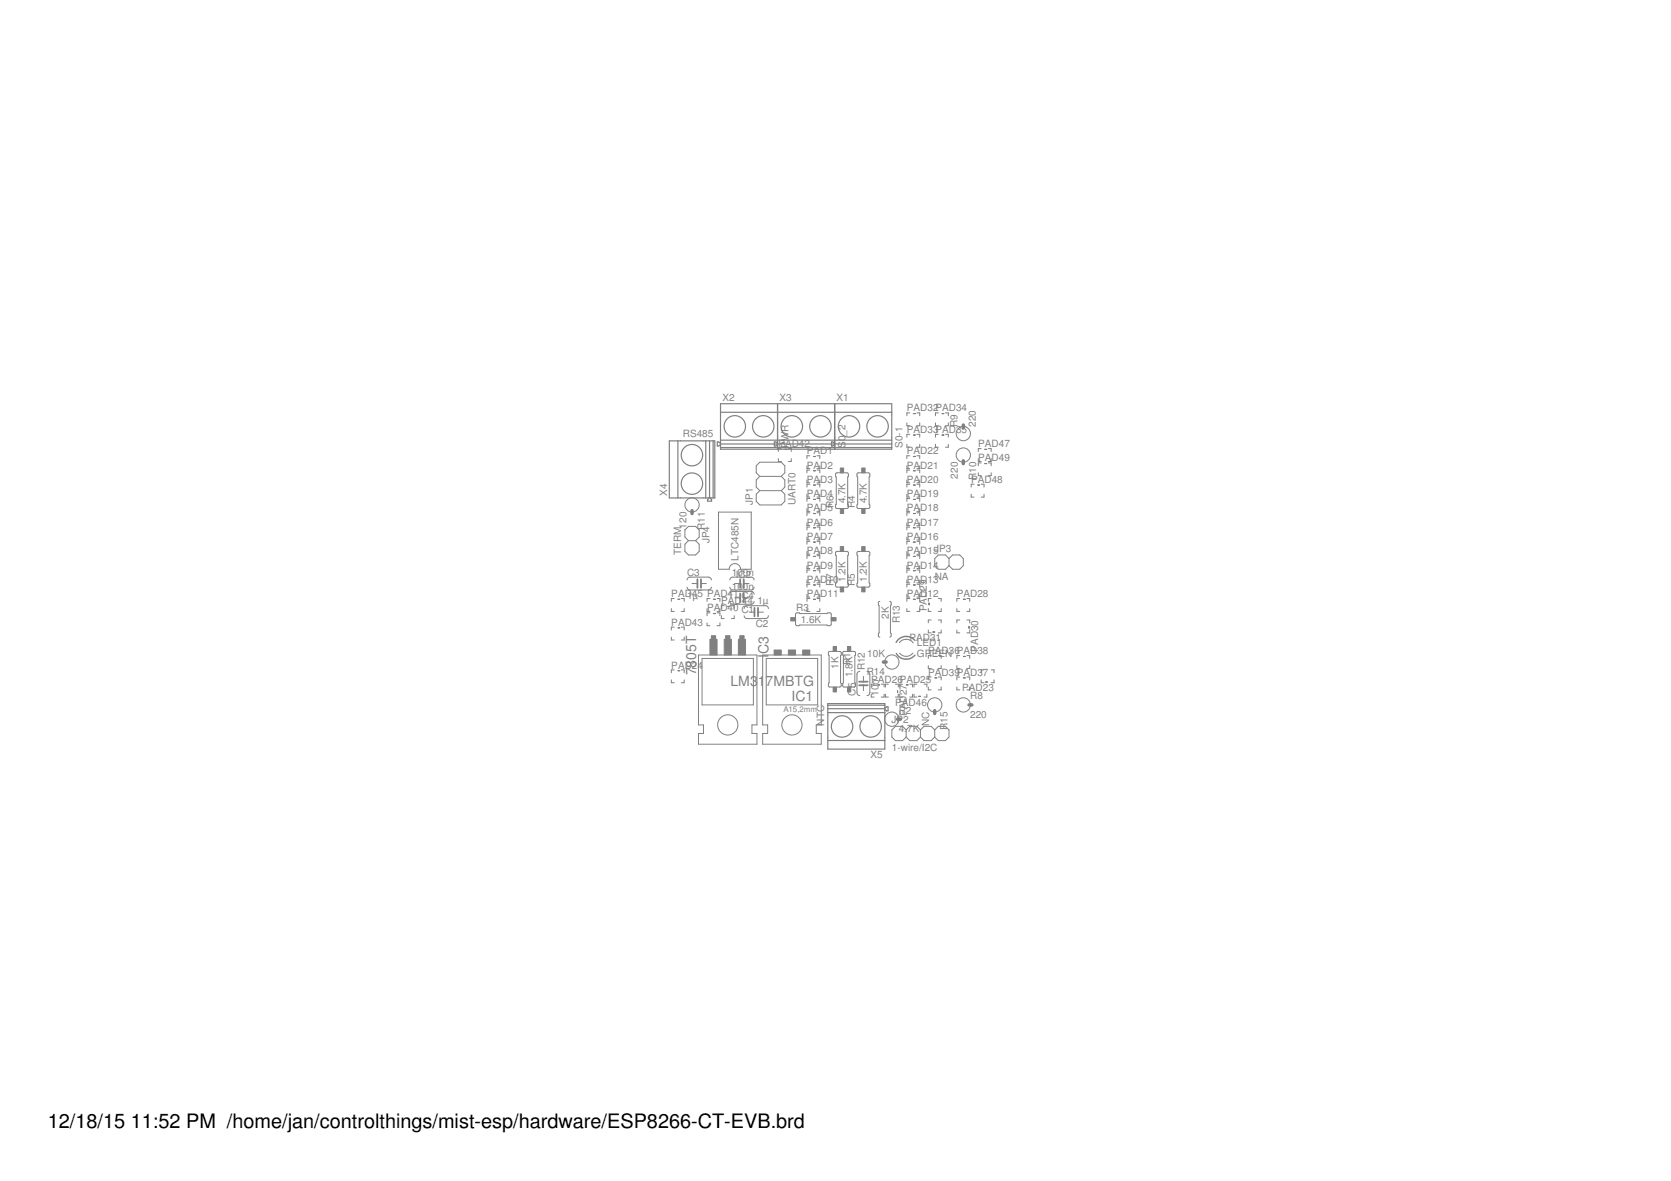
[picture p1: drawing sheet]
<svg xmlns="http://www.w3.org/2000/svg" width="297mm" height="210mm" viewBox="0 0 297 210" stroke-linecap="round" stroke-linejoin="round" font-family="sans-serif">
<g fill="none" stroke="#808080" stroke-width=".18">
<path d="M138.9 79.7h-.5v.5M140.1 79.7h.6v.5M161.2 75.2v.5h.5M161.2 79v.5h.5M161.7 73.4h-.5v.5M161.7 77.2h-.5v.5M163 73.4h.5v.5M163 77.2h.5v.5M163.5 75.2v.5h-.5M163.5 79v.5h-.5M166.3 75.2v.5h.5M166.3 79v.5h.5"/>
<path d="M166.8 73.4h-.5v.5M166.8 77.2h-.5v.5M168.1 73.4h.5v.5M168.1 77.2h.5v.5M168.6 75.2v.5h-.5M168.6 79v.5h-.5M174.4 79.7h-.5v.5M175.7 79.7h.5v.5M122.4 96.1l-.6 .6v1.3l.6 .6h1.3l.6-.6v-1.3l-.6-.6M122.4 96.1l-.6-.6v-1.3l.6-.6h1.3l.6 .6v1.3l-.6 .6M122.4 96.1h1.3M127.7 91h5.8v10.2h-1.9a1.01 1.01 0 0 0-1-1 1.01 1.01 0 0 0-1 1h-1.9z"/>
<path d="M135.1 87.2l-.7 .6v1.3l.7 .6h3.8l.6-.6v-1.3l-.6-.6M135.1 84.7l-.7-.7v-1.2l.7-.7h3.8l.6 .7v1.2l-.6 .7M135.1 84.7l-.7 .6v1.3l.7 .6M135.1 87.2h3.8M135.1 84.7h3.8M138.4 81.5v.5h.5M138.9 84.7l.6 .6v1.3l-.6 .6M140.7 81.5v.5h-.6M143.4 82.8v.5h.6M143.4 85.3v.5h.6M143.4 87.8v.5h.6M143.4 90.4v.5h.6"/>
<path d="M143.4 92.9v.5h.6M143.4 95.5v.5h.6M143.4 98v.5h.6M144 81h-.6v.5M144 83.5h-.6v.5M144 86.1h-.6v.5M144 88.6h-.6v.5M144 91.1h-.6v.6M144 93.7h-.6v.5M144 96.2h-.6v.5M144 98.8h-.6v.5M145.2 81h.5v.5"/>
<path d="M145.2 83.5h.5v.5M145.2 86.1h.5v.5M145.2 88.6h.5v.5M145.2 91.1h.5v.6M145.2 93.7h.5v.5M145.2 96.2h.5v.5M145.2 98.8h.5v.5M145.7 82.8v.5h-.5M145.7 85.3v.5h-.5M145.7 87.8v.5h-.5M145.7 90.4v.5h-.5M145.7 92.9v.5h-.5"/>
<path d="M145.7 95.5v.5h-.5M145.7 98v.5h-.5M148.6 84.1l2-.1 .2 .2v.5l-.1 .1v4.8l.1 .1v.4l-.2 .3h-1.8l-.3-.2v-.5l.2-.1zM148.6 98.1l2-.1 .2 .1v.5l-.1 .2v4.8l.1 .1v.4l-.2 .2-1.8 .1-.3-.2v-.5l.2-.1zM152.4 84.1l2-.1 .2 .2v.5l-.1 .1v4.8l.1 .1v.4l-.1 .3h-1.9l-.2-.2-.1-.5 .2-.1zM152.4 98.1l2-.1 .2 .1v.5l-.1 .2v4.8l.1 .1v.4l-.1 .2-1.9 .1-.2-.2-.1-.5 .2-.1zM161.2 82.8v.5h.5M161.2 85.3v.5h.5M161.2 87.8v.5h.5M161.2 90.4v.5h.5M161.2 92.9v.5h.5M161.2 95.5v.5h.5"/>
<path d="M161.2 98v.5h.5M161.7 81h-.5v.5M161.7 83.5h-.5v.5M161.7 86.1h-.5v.5M161.7 88.6h-.5v.5M161.7 91.1h-.5v.6M161.7 93.7h-.5v.5M161.7 96.2h-.5v.5M161.7 98.8h-.5v.5M163 81h.5v.5M163 83.5h.5v.5M163 86.1h.5v.5"/>
<path d="M163 88.6h.5v.5M163 91.1h.5v.6M163 93.7h.5v.5M163 96.2h.5v.5M163 98.8h.5v.5M163.5 82.8v.5h-.5M163.5 85.3v.5h-.5M163.5 87.8v.5h-.5M163.5 90.4v.5h-.5M163.5 92.9v.5h-.5M163.5 95.5v.5h-.5M163.5 98v.5h-.5"/>
<path d="M168.7 99.3l-.6-.7h-1.3l-.6 .7v1.2l.6 .7h1.3l.6-.7M168.7 99.3l.6-.7h1.3l.6 .7v1.2l-.6 .7h-1.3l-.6-.7M168.7 99.3v1.2M172.6 87.8v.5h.5M173.1 86.1h-.5v.5M173.9 81.5v.5h.5M173.9 84v.5h.5M174.4 86.1h.5v.5M174.4 82.3h-.5v.5M174.9 87.8v.5h-.5M175.7 82.3h.5v.5M176.2 81.5v.5h-.5"/>
<path d="M176.2 84v.5h-.5M119.3 108.2v.5h.5M119.3 113.2v.5h.5M119.8 106.4h-.5v.5M119.8 119.1h-.5v.5M119.8 111.5h-.5v.5M121.1 106.4h.5v.5M121.1 119.1h.5v.5M121.1 111.5h.5v.5M121.6 108.2v.5h-.5M121.6 113.2v.5h-.5M122.1 103.1l.1-.3 .4-.2h3.3l.3 .1 .2 .4"/>
<path d="M122.1 104.4l.1 .2 .4 .3h3.3l.3-.1 .2-.4M123 103.7h1M124.2 116.4h10.4v12.4h-.9v1.6h.9v1.9h-10.4v-1.9h.9v-1.6h-.9zM124.6 103.7h1M124.8 117h9.1v8.3h-9.1zM125.7 108.2v.5h.5M125.7 110.7v.5h.5M126.2 106.4h-.5v.5M126.2 108.9h-.5v.5M127.5 106.4h.5v.5M127.5 108.9h.5v.5M128 108.2v.5h-.5"/>
<path d="M128 110.7v.5h-.5M128.2 109.4v.5h.5M128.7 107.7h-.5v.5M129.8 106.9l.1 .4 .4 .1h3.4l.3-.2v-.3M129.8 105.6l.1-.4 .4-.1h3.4l.3 .2v.3M129.8 104.4l.1 .4 .4 .1 3.4-.1 .3-.2v-.2M129.8 103.1l.1-.4 .4-.1h3.4l.3 .2v.3M130 107.7h.5v.5M130.5 109.4v.5h-.5M130.6 106.3h1M130.6 103.7h1M132.2 106.3h1"/>
<path d="M132.2 103.7h1M132.3 109.4l.2 .4 .3 .1h3.4l.3-.2 .1-.3M132.3 108.2l.2-.5h.3h3.4l.3 .2 .1 .3M133.2 108.8h.9M134.7 108.8h1M135.6 116.4h10.4v12.4h-.9v1.6h.9v1.9h-10.4v-1.9h.9v-1.6h-.9zM136.2 117h9.2v8.3h-9.2zM141.5 109l5.5 .1 .1-.2h.5l.2 .3-.1 1.8-.2 .2h-.4l-.1-.1h-4.8l-.2 .1h-.4l-.2-.2zM143.4 100.5v.5h.6M143.4 103.1v.5h.6M143.4 105.6v.5h.6M143.4 108.2v.5h.6"/>
<path d="M144 101.3h-.6v.5M144 103.8h-.6v.6M144 106.4h-.6v.5M145.2 101.3h.5v.5M145.2 103.8h.5v.6M145.2 106.4h.5v.5M145.7 100.5v.5h-.5M145.7 103.1v.5h-.5M145.7 105.6v.5h-.5M145.7 108.2v.5h-.5M147.3 115.8h2.1l.1 .1v.5l-.1 .1v4.8l.1 .2v.4l-.1 .2h-1.9l-.2-.1v-.5l.1-.2zM149.9 115.8h2l.2 .1v.5l-.1 .1v4.8l.1 .2v.4l-.2 .2h-1.8l-.3-.1v-.5l.1-.2z"/>
<path d="M152.8 119.3l-.4 .2-.1 .3 .1 3.5 .1 .2 .3 .1M154.1 119.3l.4 .2 .1 .3v3.3l-.2 .4-.3 .1M156.4 106.9l-.3 .1v.5l.2 .2v4.8l-.2 .1v.5l.3 .1M158.2 106.9l.2 .1v.5l-.1 .2v4.8l.1 .1v.5l-.2 .1M159.9 114.2a1.54 1.54 0 0 1 2.4 .1M159.9 116.1a1.54 1.54 0 0 0 2.4 0M161.2 105.6v.5h.5M161.2 108.2v.5h.5M161.2 100.5v.5h.5M161.2 103.1v.5h.5M161.7 103.8h-.5v.6M161.7 106.4h-.5v.5"/>
<path d="M161.7 101.3h-.5v.5M163 103.8h.5v.6M163 106.4h.5v.5M163 101.3h.5v.5M163.5 105.6v.5h-.5M163.5 108.2v.5h-.5M163.5 100.5v.5h-.5M163.5 103.1v.5h-.5M165 108.2v.5h.5M165 112v.5h.5M165 118.3v.5h.5M165.5 106.4h-.5v.5"/>
<path d="M165.5 110.2h-.5v.5M165.5 116.5h-.5v.5M166.8 106.4h.5v.5M166.8 110.2h.5v.5M166.8 116.5h.5v.5M167.3 108.2v.5h-.5M167.3 112v.5h-.5M167.3 118.3v.5h-.5M170.1 108.2v.5h.5M170.1 112v.5h.5M170.1 118.3v.5h.5M170.6 106.4h-.5v.5"/>
<path d="M170.6 110.2h-.5v.5M170.6 116.5h-.5v.5M171.9 106.4h.5v.5M171.9 110.2h.5v.5M171.9 116.5h.5v.5M172.4 108.2v.5h-.5M172.4 112v.5h-.5M172.4 118.3v.5h-.5M174.9 119.1h-.5v.5M176.2 119.1h.5v.5M119.3 120.8v.5h.5M121.6 120.8v.5h-.5"/>
<path d="M153.5 120.2v1M153.5 121.8v.9M154.9 123.4v.5h.5M155.4 121.6h-.5v.5M156.7 121.6h.5v.5M157.2 123.4v.5h-.5M157.4 123.4v.5h.5M157.9 121.6h-.5v.5M159.2 121.6h.5v.5M159.7 123.4v.5h-.5M159.9 123.4v.5h.5M160.4 121.6h-.5v.5"/>
<path d="M161.1 129.7l-.7-.6h-1.2l-.7 .6v1.3l.7 .6h1.2l.7-.6M161.1 129.7l.6-.6h1.3l.6 .6M161.1 131l.6 .6h1.3l.6-.6M161.1 129.7v1.3M161.7 121.6h.5v.5M162.2 123.4v.5h-.5M162.5 123.4v.5h.5M163 121.6h-.5v.5M163.6 129.7l.7-.6h1.2l.7 .6M163.6 131l.7 .6h1.2l.7-.6M163.6 129.7v1.3M164.3 121.6h.5v.5"/>
<path d="M164.8 123.4v.5h-.5M165 122.1v.5h.5M165.5 120.3h-.5v.5M166.2 129.7l.6-.6h1.3l.6 .6v1.3l-.6 .6h-1.3l-.6-.6M166.2 129.7v1.3M166.8 120.3h.5v.5M167.3 122.1v.5h-.5M170.1 122.1v.5h.5M170.6 120.3h-.5v.5M171.9 120.3h.5v.5M172.4 122.1v.5h-.5M174.4 120.8v.5h.5"/>
<path d="M176.7 120.8v.5h-.5"/>
<circle cx="171.2" cy="77.1" r="1.27"/>
<circle cx="123" cy="89.7" r="1.27"/>
<circle cx="171.2" cy="80.9" r="1.27"/>
<circle cx="158.5" cy="117.7" r="1.27"/>
<circle cx="129.4" cy="128.8" r="1.8"/>
<circle cx="140.8" cy="128.8" r="1.8"/>
<circle cx="158.5" cy="127.8" r="1.27"/>
<circle cx="166.2" cy="125.3" r="1.27"/>
<circle cx="171.2" cy="125.3" r="1.27"/>
</g>
<path d="M124 103v1.5M124.6 103v1.5M131.6 103v1.5M131.6 105.5v1.5M132.2 103v1.5M132.2 105.5v1.5M134.1 108v1.6M134.7 108v1.6M152.7 121.8h1.5M152.7 121.2h1.5" fill="none" stroke="#808080" stroke-width=".32"/>
<g fill="#808080" stroke="#808080" stroke-width=".18">
<path d="M137.6 115.5h1.3v.9h-1.3z"/>
<path d="M140.1 115.5h1.3v.9h-1.3z"/>
<path d="M142.7 115.5h1.3v.9h-1.3z"/>
<path d="M126.4 113h.8v.6h-.8z"/>
<path d="M129 113h.8v.6h-.8z"/>
<path d="M131.5 113h.8v.6h-.8z"/>
<path d="M131.3 113.6h1.2v2.8h-1.2z"/>
<path d="M128.7 113.6h1.3v2.8h-1.3z"/>
<path d="M126.2 113.6h1.3v2.8h-1.3z"/>
<path d="M148.1 122.1h.6v.9h-.6z"/>
<path d="M148.1 114.9h.6v.9h-.6z"/>
<path d="M147.8 109.8h.8v.6h-.8z"/>
<path d="M140.6 109.8h.8v.6h-.8z"/>
<path d="M153.2 83.2h.6v.8h-.6z"/>
<path d="M153.2 90.4h.6v.8h-.6z"/>
<path d="M153.2 97.2h.6v.8h-.6z"/>
<path d="M153.2 104.4h.6v.8h-.6z"/>
<path d="M149.4 83.2h.6v.8h-.6z"/>
<path d="M149.4 90.4h.6v.8h-.6z"/>
<path d="M149.4 97.2h.6v.8h-.6z"/>
<path d="M149.4 104.4h.6v.8h-.6z"/>
<path d="M150.6 122.1h.6v.9h-.6z"/>
<path d="M150.6 114.9h.6v.9h-.6z"/>
<path d="M144.6 81.1l.4 .1z"/>
<path d="M144.6 103.9l.4 .1z"/>
<path d="M144.6 106.5h.4z"/>
<path d="M162.3 106.5h.4z"/>
<path d="M162.3 103.9l.4 .1z"/>
<path d="M162.3 101.4l.4 .1z"/>
<path d="M162.3 98.9h.4z"/>
<path d="M162.3 96.3l.4 .1z"/>
<path d="M162.3 93.8h.4z"/>
<path d="M162.3 91.2l.4 .1z"/>
<path d="M162.3 88.7l.4 .1z"/>
<path d="M144.6 83.7h.4z"/>
<path d="M162.3 86.2h.4z"/>
<path d="M162.3 83.7h.4z"/>
<path d="M162.3 81.1l.4 .1z"/>
<path d="M175.2 121.2h.4z"/>
<path d="M120.5 119.2h.4z"/>
<path d="M161.1 121.7l.4 .1z"/>
<path d="M156 121.7l.4 .1z"/>
<path d="M159.5 122.7l.1 .4z"/>
<path d="M171.2 106.5h.4z"/>
<path d="M165.1 107.1l.1 .4z"/>
<path d="M144.6 86.2h.4z"/>
<path d="M172.2 111.3l.1 .4z"/>
<path d="M165.8 112.3l.4 .1z"/>
<path d="M162.3 73.5h.4z"/>
<path d="M162.3 77.3h.4z"/>
<path d="M167.4 73.5h.4z"/>
<path d="M167.4 77.3h.4z"/>
<path d="M166.2 116.6l.3 .1z"/>
<path d="M171.2 120.5h.4z"/>
<path d="M171.2 116.6l.4 .1z"/>
<path d="M166.2 120.5h.3z"/>
<path d="M144.6 88.7l.4 .1z"/>
<path d="M173.8 86.2h.4z"/>
<path d="M144.6 91.2l.4 .1z"/>
<path d="M144.6 93.8h.4z"/>
<path d="M144.6 96.3l.4 .1z"/>
<path d="M144.6 98.9h.4z"/>
<path d="M144.6 101.4l.4 .1z"/>
<path d="M120.5 111.6h.4z"/>
<path d="M129.3 107.8h.4z"/>
<path d="M120.5 106.5h.4z"/>
<path d="M163.3 123.7l.3 .1z"/>
<path d="M126.8 109l.4 .1z"/>
<path d="M126.8 106.5h.4z"/>
<path d="M139.5 79.8l.4 .1z"/>
<path d="M175 79.8l.4 .1z"/>
<path d="M175 82.4h.4z"/>
</g>
<path d="M171.2 75.5v.6M123 90.8v.5M171.2 81.9v.5M157 117.7h.5M159.6 127.8h.5M166.2 126.3v.5M172.3 125.3h.5" fill="none" stroke="#808080" stroke-width=".61"/>
<g fill="none" stroke="#808080" stroke-width=".21">
<path d="M119 78.4h8.1v10.1h-8.1zM120.5 78.4v10.1M125.5 78.4v10.1M126.1 78.4v10.1M126.8 78.4v10.1M128.1 71.8h30.4v8h-30.4zM128.1 73.3h30.4M128.1 78.7l-.6-.2v.8l.6-.2M128.1 78.2h30.4M128.1 78.9h30.4M128.1 79.5h30.4M138.2 78.7l-.6-.2v.8l.6-.2"/>
<path d="M138.2 71.8v8M148.4 71.8v8M148.4 78.7l-.6-.2v.8l.6-.2M125.9 88.5l-.1 .6h.7l-.2-.6M147.2 125.1h10.1v8h-10.1zM147.2 131.6h10.1M147.2 126.7h10.1M147.2 126h10.1M147.2 125.3h10.1M157.3 125.8l.6-.2v.7l-.6-.1"/>
<circle cx="130.6" cy="75.8" r="1.91"/>
<circle cx="135.7" cy="75.8" r="1.91"/>
<circle cx="140.8" cy="75.8" r="1.91"/>
<circle cx="145.8" cy="75.8" r="1.91"/>
<circle cx="150.9" cy="75.8" r="1.91"/>
<circle cx="156" cy="75.8" r="1.91"/>
<circle cx="123" cy="80.9" r="1.91"/>
<circle cx="123" cy="86" r="1.91"/>
<circle cx="149.7" cy="129.1" r="1.91"/>
<circle cx="154.8" cy="129.1" r="1.91"/>
</g>
<path d="M159.3 116.1a2.05 2.05 0 0 0 3.3 .4M162.6 113.8a2.04 2.04 0 0 0-3.3 .4" fill="none" stroke="#808080" stroke-width=".25"/>
<g font-size="3.5">
<text x="8.5" y="200.4">12/18/15</text>
<text x="23.2" y="200.4">11:52 PM /home/jan/controlthings/mist-esp/hardware/ESP8266-CT-EVB.brd</text>
</g>
<g font-size="2.5" fill="#808080">
<text x="136.6" y="117" transform="rotate(-90 136.6 117)">I</text>
<text x="136.6" y="116.3" transform="rotate(-90 136.6 116.3)">C3</text>
<text x="123.8" y="120" transform="rotate(-90 123.8 120)">7805T</text>
<text x="129.9" y="122">LM3</text>
<text x="134.7" y="122">1</text>
<text x="136.1" y="122">7MBTG</text>
<text x="140.7" y="124.5">IC1</text>
</g>
<g font-size="1.8" fill="#808080">
<text x="128.4" y="71.4">X2</text>
<text x="138.6" y="71.4">X3</text>
<text x="148.7" y="71.4">X1</text>
<text x="121.4" y="77.7">RS485</text>
<text x="161.2" y="73.1">PAD32PAD34</text>
<text x="161.2" y="76.9">PAD33PAD35</text>
<text x="170.2" y="75.8" transform="rotate(-90 170.2 75.8)">R9</text>
<text x="173.5" y="75.8" transform="rotate(-90 173.5 75.8)">220</text>
<text x="138.4" y="79.5">PAD42</text>
<text x="140.1" y="79.6" transform="rotate(-90 140.1 79.6)">P</text>
<text x="140.1" y="78.4" transform="rotate(-90 140.1 78.4)">WR</text>
<text x="143.4" y="80.7">PAD1</text>
<text x="143.4" y="83.3">PAD2</text>
<text x="150.3" y="79.6" transform="rotate(-90 150.3 79.6)">S</text>
<text x="150.3" y="78.4" transform="rotate(-90 150.3 78.4)">0_2</text>
<text x="160.5" y="79.6" transform="rotate(-90 160.5 79.6)">S0-1</text>
<text x="161.2" y="83.3">PAD21</text>
<text x="161.2" y="80.7">PAD22</text>
<text x="173.9" y="79.5">PAD47</text>
<text x="173.9" y="82">PAD49</text>
<text x="118.6" y="88.2" transform="rotate(-90 118.6 88.2)">X4</text>
<text x="133.8" y="89.8" transform="rotate(-90 133.8 89.8)">JP1</text>
<text x="141.4" y="89.8" transform="rotate(-90 141.4 89.8)">UART0</text>
<text x="143.4" y="85.8">PAD3</text>
<text x="143.4" y="88.4">PAD4</text>
<text x="150.3" y="89.5" transform="rotate(-90 150.3 89.5)">4.7K</text>
<text x="154.1" y="89.5" transform="rotate(-90 154.1 89.5)">4.7K</text>
<text x="161.2" y="88.4">PAD19</text>
<text x="161.2" y="85.8">PAD20</text>
<text x="170.3" y="85.1" transform="rotate(-90 170.3 85.1)">220</text>
<text x="172.6" y="85.8">PAD48</text>
<text x="173.5" y="85.3" transform="rotate(-90 173.5 85.3)">R10</text>
<text x="122.1" y="93.9" transform="rotate(-90 122.1 93.9)">120</text>
<text x="125.3" y="94.2" transform="rotate(-90 125.3 94.2)">R11</text>
<text x="143.4" y="90.9">PAD5</text>
<text x="143.4" y="93.4">PAD6</text>
<text x="143.4" y="96">PAD7</text>
<text x="148.1" y="90.3" transform="rotate(-90 148.1 90.3)">R6</text>
<text x="151.9" y="90.3" transform="rotate(-90 151.9 90.3)">R4</text>
<text x="161.2" y="96">PAD16</text>
<text x="161.2" y="93.4">PAD17</text>
<text x="161.2" y="90.9">PAD18</text>
<text x="121.1" y="98.6" transform="rotate(-90 121.1 98.6)">TERM</text>
<text x="126.1" y="96.6" transform="rotate(-90 126.1 96.6)">JP4</text>
<text x="131.3" y="99.7" transform="rotate(-90 131.3 99.7)">LTC485N</text>
<text x="143.4" y="98.5">PAD8</text>
<text x="143.4" y="101">PAD9</text>
<text x="161.2" y="101">PAD14</text>
<text x="161.2" y="98.5">PAD15JP3</text>
<text x="119.3" y="106.1">PAD45 PAD41 C4</text>
<text x="122.1" y="102.3">C3</text>
<text x="122.1" y="106.4">1µ</text>
<text x="128.2" y="107.4">PAD44</text>
<text x="130.1" y="104.9">100n</text>
<text x="130.1" y="102.3">1I0C02n</text>
<text x="134.6" y="107.4">1µ</text>
<text x="143.4" y="103.6">PAD10</text>
<text x="143.4" y="106.1">PAD11</text>
<text x="148.1" y="104.2" transform="rotate(-90 148.1 104.2)">R7</text>
<text x="150.3" y="103.4" transform="rotate(-90 150.3 103.4)">1.2K</text>
<text x="151.9" y="104.2" transform="rotate(-90 151.9 104.2)">R5</text>
<text x="154.1" y="103.4" transform="rotate(-90 154.1 103.4)">1.2K</text>
<text x="161.2" y="106.1">PAD12</text>
<text x="161.2" y="103.6">PAD13</text>
<text x="166.2" y="103.1">NA</text>
<text x="170.1" y="106.1">PAD28</text>
<text x="119.3" y="111.2">PAD43</text>
<text x="125.7" y="108.7">PAD40 C1</text>
<text x="134.3" y="111.5">C2</text>
<text x="141.5" y="108.5">R3</text>
<text x="142.3" y="110.7">1.6K</text>
<text x="158" y="110" transform="rotate(-90 158 110)">2K</text>
<text x="159.9" y="110.8" transform="rotate(-90 159.9 110.8)">R13</text>
<text x="161.7" y="114">PAD31</text>
<text x="164.8" y="108.7" transform="rotate(-90 164.8 108.7)">PAD29</text>
<text x="119.3" y="118.8">PAD24</text>
<text x="149" y="118.9" transform="rotate(-90 149 118.9)">1K</text>
<text x="151.6" y="117.9" transform="rotate(-90 151.6 117.9)">K</text>
<text x="153.7" y="119.2" transform="rotate(-90 153.7 119.2)">R12</text>
<text x="154.1" y="120">R14</text>
<text x="154.2" y="116.7">10K</text>
<text x="163" y="114.8">LED1</text>
<text x="163" y="116.8">GREEN</text>
<text x="165" y="116.3">PAD36PAD38</text>
<text x="173.9" y="115.8" transform="rotate(-90 173.9 115.8)">PAD30</text>
<text x="151.6" y="120.3" transform="rotate(-90 151.6 120.3)">1.8R1</text>
<text x="152.1" y="123.6" transform="rotate(-90 152.1 123.6)">C5</text>
<text x="154.9" y="121.4">PAD26PAD25</text>
<text x="156.1" y="123.6" transform="rotate(-90 156.1 123.6)">10n</text>
<text x="159.1" y="125.4">PAD46</text>
<text x="165" y="120.1">PAD39PAD37</text>
<text x="171.1" y="122.9">PAD23</text>
<text x="172.5" y="124.3">R8</text>
<text x="146.5" y="129" transform="rotate(-90 146.5 129)">NTC</text>
<text x="158.5" y="128.5">JP2</text>
<text x="159.8" y="126.8">R2</text>
<text x="159.8" y="130.1">4.7K</text>
<text x="161.2" y="127.2" transform="rotate(-90 161.2 127.2)">PAD27</text>
<text x="165.2" y="129.1" transform="rotate(-90 165.2 129.1)">NC</text>
<text x="168.4" y="129.8" transform="rotate(-90 168.4 129.8)">R15</text>
<text x="172.5" y="127.5">220</text>
<text x="154.8" y="134.8">X5</text>
<text x="158.5" y="133.5">1-wire/I2C</text>
</g>
<text font-size="1.4" fill="#808080" x="139.3" y="126.5">A15,2mm</text>
</svg>
